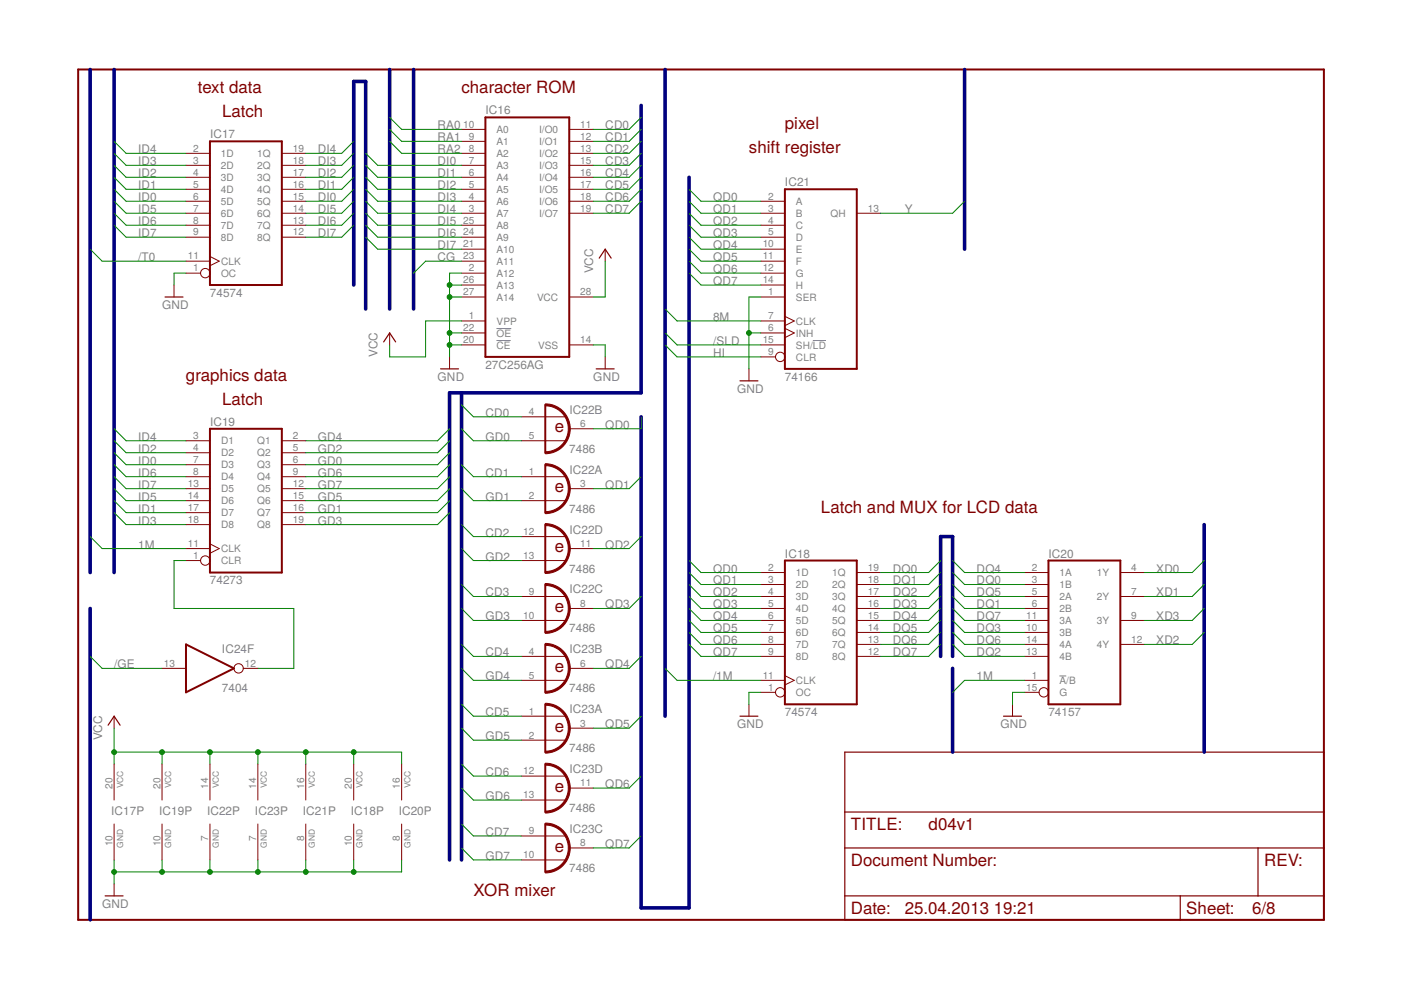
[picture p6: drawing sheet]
<svg xmlns="http://www.w3.org/2000/svg" width="297mm" height="210mm" viewBox="0 0 297 210" stroke-linecap="round" stroke-linejoin="round" font-family="sans-serif">
<path d="M105.3 69.7h3.1M105.3 72.2h3M172.3 72.2h2.8M224.6 143.3h1.5" fill="none" stroke="#808080" stroke-width=".21"/>
<g fill="none" stroke="#800000" stroke-width=".42">
<path d="M16.6 14.7h264.1v180.3h-264.1zM44.5 30h15.3v30.4h-15.3zM102.9 24.9h17.8v50.8h-17.8zM166.4 40.1h15.3v38.1h-15.3zM44.5 90.9h15.3v30.5h-15.3zM115.6 85.8v10.2M115.6 98.5v10.2M115.6 111.2v10.2M166.4 118.9h15.3v30.4h-15.3zM222.3 118.9h15.2v30.4h-15.2zM39.4 136.6l10.2 5.1-10.2 5.1zM115.6 123.9v10.2"/>
<path d="M115.6 136.6v10.2M115.6 149.3v10.2M115.6 162v10.2M115.6 174.7v10.2"/>
</g>
<g fill="none" stroke="#800000" stroke-width=".25">
<path d="M127 54.7l1.3-1.9 1.3 1.9M35 63h3.8M81.3 72.5l1.3-1.9 1.3 1.9M93.4 78.2h3.8M126.4 78.2h3.8M156.9 80.8h3.8M22.9 153.8l1.3-2 1.3 2M156.9 151.8h3.8M179.1 159.5h101.6v35.5h-101.6zM212.8 151.8h3.8M179.1 179.8h101.6M179.1 172.2h101.6"/>
<path d="M266.7 179.8v10.1M22.3 189.9h3.8M179.1 189.9h101.6M250.2 189.9v5.1"/>
</g>
<g fill="none" stroke="#800000" stroke-width=".21">
<path d="M39.4 35.1h5.1M39.4 32.5h5.1M39.4 37.6h5.1M59.8 35.1h5M59.8 32.5h5M59.8 37.6h5M97.9 27.4h5M97.9 30h5M97.9 35.1h5M97.9 32.5h5M97.9 37.6h5M120.7 27.4h5.1"/>
<path d="M120.7 30h5.1M120.7 35.1h5.1M120.7 32.5h5.1M120.7 37.6h5.1M39.4 40.1h5.1M39.4 42.7h5.1M39.4 45.2h5.1M39.4 47.8h5.1M39.4 50.3h5.1M39.4 55.4h5.1M39.4 57.9h3.1M44.5 54.4l2 1-2 .9"/>
<path d="M59.8 40.1h5M59.8 42.7h5M59.8 45.2h5M59.8 47.8h5M59.8 50.3h5M97.9 40.1h5M97.9 42.7h5M97.9 45.2h5M97.9 47.8h5M97.9 50.3h5M97.9 52.8h5M97.9 55.4h5"/>
<path d="M97.9 57.9h5M120.7 40.1h5.1M120.7 42.7h5.1M120.7 45.2h5.1M128.3 52.8v2.6M161.3 42.7h5.1M161.3 45.2h5.1M161.3 47.8h5.1M161.3 50.3h5.1M161.3 52.8h5.1M161.3 55.4h5.1M161.3 57.9h5.1"/>
<path d="M181.7 45.2h5M36.9 60.4v2.6M82.6 70.6v2.5M95.3 75.7v2.5M97.9 60.4h5M97.9 63h5M97.9 68.1h5M97.9 70.6h5M97.9 73.1h5M120.7 63h5.1M120.7 73.1h5.1M128.3 75.7v2.5"/>
<path d="M158.8 78.2v2.6M161.3 60.4h5.1M161.3 63h5.1M161.3 68.1h5.1M161.3 70.6h5.1M161.3 73.1h5.1M161.3 75.7h3.1M166.4 69.6l2 1-2 1M166.4 67.1l2 1-2 .9M39.4 93.5h5.1M39.4 96h5.1M39.4 98.5h5.1"/>
<path d="M59.8 93.5h5M59.8 96h5M59.8 98.5h5M110.5 93.5h9.4M110.5 88.4h9.4M120.7 90.9h5.1M39.4 118.9h3.1M39.4 101.1h5.1M39.4 116.3h5.1M39.4 103.6h5.1M39.4 106.2h5.1M39.4 108.7h5.1"/>
<path d="M39.4 111.2h5.1M44.5 115.3l2 1-2 1M59.8 101.1h5M59.8 103.6h5M59.8 106.2h5M59.8 108.7h5M59.8 111.2h5M110.5 118.9h9.4M110.5 101.1h9.4M110.5 106.2h9.4M110.5 113.8h9.4M120.7 116.3h5.1"/>
<path d="M120.7 103.6h5.1M110.5 126.5h9.4M110.5 131.6h9.4M110.5 139.2h9.4M120.7 129h5.1M161.3 121.4h5.1M161.3 123.9h5.1M161.3 126.5h5.1M161.3 129h5.1M161.3 131.6h5.1M161.3 134.1h5.1M161.3 136.6h5.1"/>
<path d="M161.3 139.2h5.1M181.7 121.4h5M181.7 123.9h5M181.7 126.5h5M181.7 129h5M181.7 131.6h5M181.7 134.1h5M181.7 136.6h5M181.7 139.2h5M217.2 121.4h5.1M217.2 123.9h5.1M217.2 126.5h5.1"/>
<path d="M217.2 129h5.1M217.2 131.6h5.1M217.2 134.1h5.1M217.2 136.6h5.1M217.2 139.2h5.1M237.5 121.4h5.1M237.5 126.5h5.1M237.5 131.6h5.1M237.5 136.6h5.1M24.2 151.8v2.6M34.4 141.7h5M51.6 141.7h3.1"/>
<path d="M110.5 144.3h9.4M110.5 151.8h9.4M110.5 156.9h9.4M120.7 154.4h5.1M120.7 141.7h5.1M158.8 149.3v2.5M161.3 146.8h3.1M161.3 144.3h5.1M166.4 143.3l2 1-2 .9M214.7 149.3v2.5M217.2 146.8h3.1M217.2 144.3h5.1"/>
<path d="M24.2 162v7.6M24.2 174.7v7.6M34.4 162v7.6M34.4 174.7v7.6M44.5 162v7.6M44.5 174.7v7.6M54.7 162v7.6M54.7 174.7v7.6M64.8 162v7.6M64.8 174.7v7.6M75 162v7.6M75 174.7v7.6"/>
<path d="M85.2 162v7.6M85.2 174.7v7.6M110.5 177.2h9.4M110.5 164.5h9.4M110.5 169.6h9.4M120.7 179.8h5.1M120.7 167.1h5.1M24.2 187.4v2.5M110.5 182.3h9.4"/>
<circle cx="43.5" cy="57.9" r=".99"/>
<circle cx="165.4" cy="75.7" r=".99"/>
<circle cx="43.5" cy="118.9" r=".99"/>
<circle cx="50.6" cy="141.7" r=".99"/>
<circle cx="165.4" cy="146.8" r=".99"/>
<circle cx="221.3" cy="146.8" r=".99"/>
</g>
<g fill="#800000" stroke="#800000" stroke-width=".21">
<path d="M115.6 98.3a5.3 5.3 0 0 1 5.3 5.3 5.3 5.3 0 0 1-5.3 5.3v-.4a4.9 4.9 0 0 0 4.9-4.9 4.9 4.9 0 0 0-4.9-4.9z" fill-rule="evenodd"/>
<path d="M115.6 85.6a5.3 5.3 0 0 1 5.3 5.3 5.3 5.3 0 0 1-5.3 5.3v-.4a4.9 4.9 0 0 0 4.9-4.9 4.9 4.9 0 0 0-4.9-4.9z" fill-rule="evenodd"/>
<path d="M115.6 123.7a5.3 5.3 0 0 1 5.3 5.3 5.3 5.3 0 0 1-5.3 5.3v-.4a4.9 4.9 0 0 0 4.9-4.9 4.9 4.9 0 0 0-4.9-4.9z" fill-rule="evenodd"/>
<path d="M115.6 111a5.3 5.3 0 0 1 5.3 5.3 5.3 5.3 0 0 1-5.3 5.3v-.4a4.9 4.9 0 0 0 4.9-4.9 4.9 4.9 0 0 0-4.9-4.9z" fill-rule="evenodd"/>
<path d="M115.6 149.1a5.3 5.3 0 0 1 5.3 5.3 5.3 5.3 0 0 1-5.3 5.3v-.4a4.9 4.9 0 0 0 4.9-4.9 4.9 4.9 0 0 0-4.9-4.9z" fill-rule="evenodd"/>
<path d="M115.6 136.4a5.3 5.3 0 0 1 5.3 5.3 5.3 5.3 0 0 1-5.3 5.3v-.4a4.9 4.9 0 0 0 4.9-4.9 4.9 4.9 0 0 0-4.9-4.9z" fill-rule="evenodd"/>
<path d="M115.6 174.5a5.3 5.3 0 0 1 5.3 5.3 5.3 5.3 0 0 1-5.3 5.3v-.4a4.9 4.9 0 0 0 4.9-4.9 4.9 4.9 0 0 0-4.9-4.9z" fill-rule="evenodd"/>
<path d="M115.6 161.8a5.3 5.3 0 0 1 5.3 5.3 5.3 5.3 0 0 1-5.3 5.3v-.4a4.9 4.9 0 0 0 4.9-4.9 4.9 4.9 0 0 0-4.9-4.9z" fill-rule="evenodd"/>
</g>
<g fill="none" stroke="#000080" stroke-width=".76">
<path d="M19.1 14.7v106.7M24.2 14.7v106.7M82.6 14.7v50.8M87.7 14.7v50.8M141 14.7v137.1M204.5 14.7v38.1M135.9 22.4v60.9h-40.6v99M146.1 37.6v154.9h-10.2v-104.1M75 60.4v-43.1h2.5v48.2M97.9 83.3v99M255.3 111.2v48.3M19.1 129v66"/>
<path d="M199.4 139.2v-25.4h2.6v25.4M202 141.7v17.8"/>
</g>
<g fill="none" stroke="#008000" stroke-width=".21">
<path d="M24.2 37.6l2.5 2.5h12.7M24.2 35.1l2.5 2.5h12.7M24.2 32.5l2.5 2.6h12.7M24.2 30l2.5 2.5h12.7M75 37.6l-2.5 2.5h-7.7M75 35.1l-2.5 2.5h-7.7M75 32.5l-2.5 2.6h-7.7M75 30l-2.5 2.5h-7.7M77.5 37.6l2.6 2.5h17.8M77.5 35.1l2.6 2.5h17.8M77.5 32.5l2.6 2.6h17.8M82.6 30l2.6 2.5h12.7"/>
<path d="M82.6 24.9l2.6 2.5h12.7M82.6 27.4l2.6 2.6h12.7M135.9 37.6l-2.5 2.5h-7.6M135.9 35.1l-2.5 2.5h-7.6M135.9 32.5l-2.5 2.6h-7.6M135.9 30l-2.5 2.5h-7.6M135.9 24.9l-2.5 2.5h-7.6M135.9 27.4l-2.5 2.6h-7.6M19.1 52.8l2.6 2.6h17.7M24.2 47.8l2.5 2.5h12.7M24.2 40.1l2.5 2.6h12.7M24.2 42.7l2.5 2.5h12.7"/>
<path d="M24.2 45.2l2.5 2.6h12.7M39.4 57.9h-2.5v2.5M75 47.8l-2.5 2.5h-7.7M75 40.1l-2.5 2.6h-7.7M75 42.7l-2.5 2.5h-7.7M75 45.2l-2.5 2.6h-7.7M77.5 47.8l2.6 2.5h17.8M77.5 40.1l2.6 2.6h17.8M77.5 42.7l2.6 2.5h17.8M77.5 45.2l2.6 2.6h17.8M77.5 50.3l2.6 2.5h17.8M97.9 55.4h-7.7l-2.5 2.5"/>
<path d="M97.9 57.9h-2.6v17.8M128.3 55.4v7.6h-2.5M135.9 40.1l-2.5 2.6h-7.6M135.9 42.7l-2.5 2.5h-7.6M146.1 47.8l2.5 2.5h12.7M146.1 40.1l2.5 2.6h12.7M146.1 42.7l2.5 2.5h12.7M146.1 45.2l2.5 2.6h12.7M146.1 52.8l2.5 2.6h12.7M146.1 50.3l2.5 2.5h12.7M146.1 55.4l2.5 2.5h12.7M146.1 57.9l2.5 2.5h12.7"/>
<path d="M204.5 42.7l-2.5 2.5h-15.3M95.3 60.4h2.6M95.3 73.1h2.6M95.3 70.6h2.6M95.3 63h2.6M97.9 68.1h-7.7v7.6h-7.6v-2.6M125.8 73.1h2.5v2.6M141 70.6l2.6 2.5h17.7M141 73.1l2.6 2.6h17.7M141 65.5l2.6 2.6h17.7M158.8 70.6h2.5M161.3 63h-2.5v15.2"/>
<path d="M24.2 96l2.5 2.5h12.7M24.2 93.5l2.5 2.5h12.7M24.2 90.9l2.5 2.6h12.7M24.2 98.5l2.5 2.6h12.7M95.3 96l-2.5 2.5h-28M95.3 93.5l-2.5 2.5h-28M95.3 90.9l-2.5 2.6h-28M95.3 98.5l-2.5 2.6h-28M97.9 90.9l2.5 2.6h10.1M97.9 98.5l2.5 2.6h10.1M97.9 85.8l2.5 2.6h10.1M135.9 88.4v2.5h-10.1"/>
<path d="M19.1 113.8l2.6 2.5h17.7M24.2 101.1l2.5 2.5h12.7M24.2 106.2l2.5 2.5h12.7M24.2 108.7l2.5 2.5h12.7M24.2 103.6l2.5 2.6h12.7M39.4 118.9h-2.5v10.1h25.4v12.7h-7.6M95.3 101.1l-2.5 2.5h-28M95.3 106.2l-2.5 2.5h-28M95.3 108.7l-2.5 2.5h-28M95.3 103.6l-2.5 2.6h-28M97.9 103.6l2.5 2.6h10.1M97.9 111.2l2.5 2.6h10.1"/>
<path d="M97.9 116.3l2.5 2.6h10.1M135.9 101.1l-2.5 2.5h-7.6M135.9 113.8l-2.5 2.5h-7.6M146.1 118.9l2.5 2.5h12.7M199.4 118.9l-2.5 2.5h-10.2M202 118.9l2.5 2.5h12.7M255.3 118.9l-2.5 2.5h-10.2M19.1 139.2l2.6 2.5h12.7M97.9 123.9l2.5 2.6h10.1M97.9 136.6l2.5 2.6h10.1M97.9 129l2.5 2.6h10.1M135.9 126.5l-2.5 2.5h-7.6"/>
<path d="M135.9 139.2l-2.5 2.5h-7.6M146.1 123.9l2.5 2.6h12.7M146.1 136.6l2.5 2.6h12.7M146.1 129l2.5 2.6h12.7M146.1 121.4l2.5 2.5h12.7M146.1 126.5l2.5 2.5h12.7M146.1 131.6l2.5 2.5h12.7M146.1 134.1l2.5 2.5h12.7M199.4 123.9l-2.5 2.6h-10.2M199.4 136.6l-2.5 2.6h-10.2M199.4 129l-2.5 2.6h-10.2M199.4 121.4l-2.5 2.5h-10.2"/>
<path d="M199.4 126.5l-2.5 2.5h-10.2M199.4 131.6l-2.5 2.5h-10.2M199.4 134.1l-2.5 2.5h-10.2M202 123.9l2.5 2.6h12.7M202 136.6l2.5 2.6h12.7M202 129l2.5 2.6h12.7M202 121.4l2.5 2.5h12.7M202 126.5l2.5 2.5h12.7M202 131.6l2.5 2.5h12.7M202 134.1l2.5 2.5h12.7M255.3 123.9l-2.5 2.6h-10.2M255.3 129l-2.5 2.6h-10.2"/>
<path d="M255.3 134.1l-2.5 2.5h-10.2M24.2 154.4v7.6M24.2 159.5h61v2.5M34.4 159.5v2.5M44.5 159.5v2.5M54.7 159.5v2.5M64.8 159.5v2.5M75 159.5v2.5M97.9 149.3l2.5 2.5h10.1M97.9 141.7l2.5 2.6h10.1M97.9 154.4l2.5 2.5h10.1M135.9 151.8l-2.5 2.6h-7.6"/>
<path d="M141 141.7l2.6 2.6h17.7M161.3 146.8h-2.5v2.5M217.2 144.3h-12.7l-2.5 2.5M217.2 146.8h-2.5v2.5M97.9 174.7l2.5 2.5h10.1M97.9 162l2.5 2.5h10.1M97.9 167.1l2.5 2.5h10.1M97.9 179.8l2.5 2.5h10.1M135.9 164.5l-2.5 2.6h-7.6M135.9 177.2l-2.5 2.6h-7.6M24.2 182.3v5.1M34.4 182.3v2.6"/>
<path d="M44.5 182.3v2.6M54.7 182.3v2.6M64.8 182.3v2.6M75 182.3v2.6M85.2 182.3v2.6h-61"/>
</g>
<g fill="#008000" stroke="#008000" stroke-width=".21">
<circle cx="95.3" cy="73.1" r=".51"/>
<circle cx="95.3" cy="70.6" r=".51"/>
<circle cx="95.3" cy="63" r=".51"/>
<circle cx="95.3" cy="60.4" r=".51"/>
<circle cx="158.8" cy="70.6" r=".51"/>
<circle cx="24.2" cy="184.9" r=".51"/>
<circle cx="34.4" cy="184.9" r=".51"/>
<circle cx="44.5" cy="184.9" r=".51"/>
<circle cx="54.7" cy="184.9" r=".51"/>
<circle cx="64.8" cy="184.9" r=".51"/>
<circle cx="75" cy="184.9" r=".51"/>
<circle cx="75" cy="159.5" r=".51"/>
<circle cx="64.8" cy="159.5" r=".51"/>
<circle cx="54.7" cy="159.5" r=".51"/>
<circle cx="44.5" cy="159.5" r=".51"/>
<circle cx="34.4" cy="159.5" r=".51"/>
<circle cx="24.2" cy="159.5" r=".51"/>
</g>
<g font-size="3.6" fill="#800000">
<text x="42" y="19.8">text data</text>
<text x="97.8" y="19.8">character ROM</text>
<text x="47.1" y="24.9">Latch</text>
<text x="166.4" y="27.4">pixel</text>
<text x="158.8" y="32.5">shift register</text>
<text x="39.4" y="80.8">graphics data</text>
<text x="47.1" y="85.8">Latch</text>
<text x="117.7" y="91.7">e</text>
<text x="117.7" y="104.4">e</text>
<text x="174.1" y="108.7">Latch and MUX for LCD data</text>
<text x="117.7" y="117.1">e</text>
<text x="117.7" y="129.8">e</text>
<text x="117.7" y="142.5">e</text>
<text x="117.7" y="155.2">e</text>
<text x="117.7" y="167.9">e</text>
<text x="180.4" y="176">TITLE:</text>
<text x="196.9" y="176">d04v1</text>
<text x="117.7" y="180.6">e</text>
<text x="180.4" y="183.6">Document Number:</text>
<text x="268" y="183.6">REV:</text>
<text x="100.4" y="190">XOR mixer</text>
<text x="180.4" y="193.8">Date:</text>
<text x="191.8" y="193.8">25.04.2013</text>
<text x="210.7" y="193.8">19:21</text>
<text x="251.5" y="193.8">Sheet:</text>
<text x="265.5" y="193.8">6/8</text>
</g>
<g font-size="2.5" fill="#808080">
<text x="44.5" y="29.3">IC17</text>
<text x="92.8" y="27.4">RA0</text>
<text x="92.8" y="30">RA1</text>
<text x="102.9" y="24.3">IC16</text>
<text x="128.3" y="27.4">CD0</text>
<text x="128.3" y="30">CD1</text>
<text x="29.3" y="35">ID3</text>
<text x="29.3" y="32.5">ID4</text>
<text x="67.4" y="35">DI3</text>
<text x="67.4" y="32.5">DI4</text>
<text x="92.8" y="32.5">RA2</text>
<text x="92.8" y="35">DI0</text>
<text x="128.3" y="32.5">CD2</text>
<text x="128.3" y="35">CD3</text>
<text x="29.3" y="40.1">ID1</text>
<text x="29.3" y="37.6">ID2</text>
<text x="67.4" y="40.1">DI1</text>
<text x="67.4" y="37.6">DI2</text>
<text x="92.8" y="37.6">DI1</text>
<text x="92.8" y="40.1">DI2</text>
<text x="128.3" y="37.6">CD4</text>
<text x="128.3" y="40.1">CD5</text>
<text x="166.4" y="39.5">IC21</text>
<text x="29.3" y="42.7">ID0</text>
<text x="29.3" y="45.2">ID5</text>
<text x="29.3" y="47.7">ID6</text>
<text x="67.4" y="45.2">DI5</text>
<text x="67.4" y="42.7">DI0</text>
<text x="67.4" y="47.7">DI6</text>
<text x="92.8" y="47.7">DI5</text>
<text x="92.8" y="42.7">DI3</text>
<text x="92.8" y="45.2">DI4</text>
<text x="128.3" y="45.2">CD7</text>
<text x="128.3" y="42.7">CD6</text>
<text x="151.2" y="42.7">QD0</text>
<text x="151.2" y="45.2">QD1</text>
<text x="151.2" y="47.7">QD2</text>
<text x="191.8" y="45.2">Y</text>
<text x="29.3" y="50.3">ID7</text>
<text x="67.4" y="50.3">DI7</text>
<text x="92.8" y="50.3">DI6</text>
<text x="92.8" y="52.8">DI7</text>
<text x="151.2" y="50.3">QD3</text>
<text x="151.2" y="52.8">QD4</text>
<text x="29.3" y="55.4">/T0</text>
<text x="92.8" y="55.4">CG</text>
<text x="125.8" y="57.9" transform="rotate(-90 125.8 57.9)">VCC</text>
<text x="151.2" y="55.4">QD5</text>
<text x="151.2" y="57.9">QD6</text>
<text x="34.4" y="65.5">GND</text>
<text x="44.5" y="63">74574</text>
<text x="151.2" y="60.4">QD7</text>
<text x="151.2" y="68.1">8M</text>
<text x="80.1" y="75.7" transform="rotate(-90 80.1 75.7)">VCC</text>
<text x="151.2" y="73.1">/SLD</text>
<text x="151.2" y="75.7">HI</text>
<text x="92.8" y="80.8">GND</text>
<text x="102.9" y="78.2">27C256AG</text>
<text x="125.8" y="80.8">GND</text>
<text x="156.3" y="83.3">GND</text>
<text x="166.4" y="80.8">74166</text>
<text x="102.9" y="88.4">CD0</text>
<text x="120.7" y="87.7">IC22B</text>
<text x="29.3" y="96">ID2</text>
<text x="29.3" y="93.5">ID4</text>
<text x="44.5" y="90.3">IC19</text>
<text x="67.4" y="96">GD2</text>
<text x="67.4" y="93.5">GD4</text>
<text x="102.9" y="93.5">GD0</text>
<text x="120.7" y="96">7486</text>
<text x="128.3" y="90.9">QD0</text>
<text x="29.3" y="98.5">ID0</text>
<text x="29.3" y="101.1">ID6</text>
<text x="67.4" y="98.5">GD0</text>
<text x="67.4" y="101.1">GD6</text>
<text x="102.9" y="101.1">CD1</text>
<text x="120.7" y="100.4">IC22A</text>
<text x="29.3" y="103.6">ID7</text>
<text x="29.3" y="106.2">ID5</text>
<text x="67.4" y="103.6">GD7</text>
<text x="67.4" y="106.2">GD5</text>
<text x="102.9" y="106.2">GD1</text>
<text x="128.3" y="103.6">QD1</text>
<text x="29.3" y="108.7">ID1</text>
<text x="29.3" y="111.2">ID3</text>
<text x="67.4" y="108.7">GD1</text>
<text x="67.4" y="111.2">GD3</text>
<text x="102.9" y="113.8">CD2</text>
<text x="120.7" y="108.7">7486</text>
<text x="120.7" y="113.1">IC22D</text>
<text x="29.3" y="116.3">1M</text>
<text x="102.9" y="118.8">GD2</text>
<text x="128.3" y="116.3">QD2</text>
<text x="166.4" y="118.2">IC18</text>
<text x="222.3" y="118.2">IC20</text>
<text x="44.5" y="123.9">74273</text>
<text x="120.7" y="121.4">7486</text>
<text x="120.7" y="125.8">IC22C</text>
<text x="151.2" y="121.4">QD0</text>
<text x="151.2" y="123.9">QD1</text>
<text x="189.3" y="123.9">DQ1</text>
<text x="189.3" y="121.4">DQ0</text>
<text x="207.1" y="123.9">DQ0</text>
<text x="207.1" y="121.4">DQ4</text>
<text x="245.2" y="121.4">XD0</text>
<text x="102.9" y="126.5">CD3</text>
<text x="102.9" y="131.5">GD3</text>
<text x="128.3" y="129">QD3</text>
<text x="151.2" y="126.5">QD2</text>
<text x="151.2" y="129">QD3</text>
<text x="151.2" y="131.5">QD4</text>
<text x="189.3" y="129">DQ3</text>
<text x="189.3" y="126.5">DQ2</text>
<text x="189.3" y="131.5">DQ4</text>
<text x="207.1" y="131.5">DQ7</text>
<text x="207.1" y="126.5">DQ5</text>
<text x="207.1" y="129">DQ1</text>
<text x="245.2" y="126.5">XD1</text>
<text x="245.2" y="131.5">XD3</text>
<text x="120.7" y="134.1">7486</text>
<text x="151.2" y="134.1">QD5</text>
<text x="151.2" y="136.6">QD6</text>
<text x="189.3" y="134.1">DQ5</text>
<text x="189.3" y="136.6">DQ6</text>
<text x="207.1" y="134.1">DQ3</text>
<text x="207.1" y="136.6">DQ6</text>
<text x="245.2" y="136.6">XD2</text>
<text x="24.2" y="141.7">/GE</text>
<text x="47.1" y="138.5">IC24F</text>
<text x="102.9" y="139.2">CD4</text>
<text x="120.7" y="138.5">IC23B</text>
<text x="128.3" y="141.7">QD4</text>
<text x="151.2" y="139.2">QD7</text>
<text x="189.3" y="139.2">DQ7</text>
<text x="207.1" y="139.2">DQ2</text>
<text x="47" y="146.8">7404</text>
<text x="102.9" y="144.2">GD4</text>
<text x="120.7" y="146.8">7486</text>
<text x="151.2" y="144.2">/1M</text>
<text x="207" y="144.2">1M</text>
<text x="102.9" y="151.9">CD5</text>
<text x="120.7" y="151.2">IC23A</text>
<text x="128.3" y="154.4">QD5</text>
<text x="156.3" y="154.4">GND</text>
<text x="166.4" y="151.9">74574</text>
<text x="212.1" y="154.4">GND</text>
<text x="222.3" y="151.9">74157</text>
<text x="21.7" y="156.9" transform="rotate(-90 21.7 156.9)">VCC</text>
<text x="102.9" y="156.9">GD5</text>
<text x="120.7" y="159.5">7486</text>
<text x="102.9" y="164.6">CD6</text>
<text x="120.7" y="163.9">IC23D</text>
<text x="128.3" y="167.1">QD6</text>
<text x="23.6" y="172.8">IC17P</text>
<text x="33.7" y="172.8">IC19P</text>
<text x="43.9" y="172.8">IC22P</text>
<text x="54.1" y="172.8">IC23P</text>
<text x="64.2" y="172.8">IC21P</text>
<text x="74.4" y="172.8">IC18P</text>
<text x="84.5" y="172.8">IC20P</text>
<text x="102.9" y="169.6">GD6</text>
<text x="120.7" y="172.2">7486</text>
<text x="102.9" y="177.3">CD7</text>
<text x="120.7" y="176.6">IC23C</text>
<text x="128.3" y="179.8">QD7</text>
<text x="102.9" y="182.3">GD7</text>
<text x="120.7" y="184.9">7486</text>
<text x="21.7" y="192.5">GND</text>
</g>
<g font-size="2.1" fill="#808080">
<text x="98.2" y="27.1">10</text>
<text x="99.4" y="29.6">9</text>
<text x="105.3" y="28.2">A0</text>
<text x="114.3" y="28.2">I/O0</text>
<text x="123" y="27.1">11</text>
<text x="123" y="29.6">12</text>
<text x="41" y="32.2">2</text>
<text x="41" y="34.7">3</text>
<text x="46.8" y="33.3">1D</text>
<text x="46.8" y="35.8">2D</text>
<text x="54.5" y="35.8">2Q</text>
<text x="54.5" y="33.3">1Q</text>
<text x="62.1" y="34.7">18</text>
<text x="62.1" y="32.2">19</text>
<text x="99.4" y="34.7">7</text>
<text x="99.4" y="32.2">8</text>
<text x="105.3" y="30.7">A1</text>
<text x="105.3" y="35.8">A3</text>
<text x="105.3" y="33.3">A2</text>
<text x="114.3" y="30.7">I/O1</text>
<text x="114.3" y="33.3">I/O2</text>
<text x="114.3" y="35.8">I/O3</text>
<text x="123" y="32.2">13</text>
<text x="123" y="34.7">15</text>
<text x="41" y="37.2">4</text>
<text x="41" y="39.8">5</text>
<text x="46.8" y="38.3">3D</text>
<text x="46.8" y="40.9">4D</text>
<text x="54.5" y="40.9">4Q</text>
<text x="54.5" y="38.3">3Q</text>
<text x="62.1" y="39.8">16</text>
<text x="62.1" y="37.2">17</text>
<text x="99.4" y="37.2">6</text>
<text x="99.4" y="39.8">5</text>
<text x="105.3" y="38.3">A4</text>
<text x="105.3" y="40.9">A5</text>
<text x="114.3" y="38.3">I/O4</text>
<text x="114.3" y="40.9">I/O5</text>
<text x="123" y="37.2">16</text>
<text x="123" y="39.8">17</text>
<text x="41" y="42.3">6</text>
<text x="41" y="44.8">7</text>
<text x="41" y="47.4">8</text>
<text x="46.8" y="43.4">5D</text>
<text x="46.8" y="46">6D</text>
<text x="54.5" y="46">6Q</text>
<text x="54.5" y="43.4">5Q</text>
<text x="62.1" y="47.4">13</text>
<text x="62.1" y="44.8">14</text>
<text x="62.1" y="42.3">15</text>
<text x="98.2" y="47.4">25</text>
<text x="99.4" y="42.3">4</text>
<text x="99.4" y="44.8">3</text>
<text x="105.3" y="43.4">A6</text>
<text x="105.3" y="46">A7</text>
<text x="114.3" y="43.4">I/O6</text>
<text x="114.3" y="46">I/O7</text>
<text x="123" y="42.3">18</text>
<text x="123" y="44.8">19</text>
<text x="162.9" y="42.3">2</text>
<text x="162.9" y="44.8">3</text>
<text x="162.9" y="47.4">4</text>
<text x="168.8" y="43.4">A</text>
<text x="168.8" y="46">B</text>
<text x="176.1" y="46">QH</text>
<text x="184" y="44.8">13</text>
<text x="41" y="49.9">9</text>
<text x="46.8" y="48.5">7D</text>
<text x="46.8" y="51">8D</text>
<text x="54.5" y="51">8Q</text>
<text x="54.5" y="48.5">7Q</text>
<text x="62.1" y="49.9">12</text>
<text x="98.2" y="49.9">24</text>
<text x="98.2" y="52.5">21</text>
<text x="105.3" y="48.5">A8</text>
<text x="105.3" y="51">A9</text>
<text x="105.3" y="53.6">A10</text>
<text x="161.7" y="52.5">10</text>
<text x="162.9" y="49.9">5</text>
<text x="168.8" y="48.5">C</text>
<text x="168.8" y="51">D</text>
<text x="168.8" y="53.6">E</text>
<text x="39.8" y="55">11</text>
<text x="41" y="57.5">1</text>
<text x="46.9" y="58.7">OC</text>
<text x="46.9" y="56.1">CLK</text>
<text x="98.2" y="55">23</text>
<text x="99.4" y="57.5">2</text>
<text x="105.3" y="56.1">A11</text>
<text x="105.3" y="58.7">A12</text>
<text x="161.7" y="55">11</text>
<text x="161.7" y="57.5">12</text>
<text x="168.8" y="56.1">F</text>
<text x="168.8" y="58.7">G</text>
<text x="98.2" y="60.1">26</text>
<text x="98.2" y="62.6">27</text>
<text x="105.3" y="61.2">A13</text>
<text x="105.3" y="63.7">A14</text>
<text x="113.9" y="63.7">VCC</text>
<text x="123" y="62.6">28</text>
<text x="161.7" y="60.1">14</text>
<text x="162.9" y="62.6">1</text>
<text x="168.8" y="63.7">SER</text>
<text x="168.8" y="61.2">H</text>
<text x="98.2" y="70.2">22</text>
<text x="99.4" y="67.7">1</text>
<text x="105.3" y="68.8">VPP</text>
<text x="105.3" y="71.4">OE</text>
<text x="162.9" y="70.2">6</text>
<text x="162.9" y="67.7">7</text>
<text x="168.8" y="71.4">INH</text>
<text x="168.8" y="68.8">CLK</text>
<text x="98.2" y="72.8">20</text>
<text x="105.3" y="73.9">CE</text>
<text x="114.1" y="73.9">VSS</text>
<text x="123" y="72.8">14</text>
<text x="161.7" y="72.8">15</text>
<text x="162.9" y="75.3">9</text>
<text x="168.8" y="76.4">CLR</text>
<text x="168.8" y="73.9">SH/LD</text>
<text x="112.1" y="88">4</text>
<text x="41" y="93.1">3</text>
<text x="41" y="95.6">4</text>
<text x="46.9" y="94.2">D1</text>
<text x="54.5" y="94.2">Q1</text>
<text x="62.1" y="93.1">2</text>
<text x="62.1" y="95.6">5</text>
<text x="112.1" y="93.1">5</text>
<text x="123" y="90.6">6</text>
<text x="41" y="98.2">7</text>
<text x="41" y="100.7">8</text>
<text x="46.9" y="96.8">D2</text>
<text x="46.9" y="99.3">D3</text>
<text x="46.9" y="101.8">D4</text>
<text x="54.5" y="96.8">Q2</text>
<text x="54.5" y="99.3">Q3</text>
<text x="54.5" y="101.8">Q4</text>
<text x="62.1" y="98.2">6</text>
<text x="62.1" y="100.7">9</text>
<text x="112.1" y="100.7">1</text>
<text x="39.8" y="103.3">13</text>
<text x="39.8" y="105.8">14</text>
<text x="46.9" y="104.4">D5</text>
<text x="46.9" y="106.9">D6</text>
<text x="54.5" y="104.4">Q5</text>
<text x="54.5" y="106.9">Q6</text>
<text x="62.1" y="103.3">12</text>
<text x="62.1" y="105.8">15</text>
<text x="112.1" y="105.8">2</text>
<text x="123" y="103.3">3</text>
<text x="39.8" y="108.3">17</text>
<text x="39.8" y="110.9">18</text>
<text x="46.9" y="109.5">D7</text>
<text x="46.9" y="112">D8</text>
<text x="54.5" y="109.5">Q7</text>
<text x="54.5" y="112">Q8</text>
<text x="62.1" y="108.3">16</text>
<text x="62.1" y="110.9">19</text>
<text x="110.9" y="113.4">12</text>
<text x="39.8" y="116">11</text>
<text x="41" y="118.5">1</text>
<text x="46.9" y="119.6">CLR</text>
<text x="46.9" y="117.1">CLK</text>
<text x="110.9" y="118.5">13</text>
<text x="123" y="116">11</text>
<text x="162.9" y="121">2</text>
<text x="162.9" y="123.6">3</text>
<text x="168.8" y="122.1">1D</text>
<text x="168.8" y="124.7">2D</text>
<text x="176.4" y="124.7">2Q</text>
<text x="176.4" y="122.1">1Q</text>
<text x="184" y="123.6">18</text>
<text x="184" y="121">19</text>
<text x="218.8" y="121">2</text>
<text x="218.8" y="123.6">3</text>
<text x="224.6" y="122.1">1A</text>
<text x="224.6" y="124.7">1B</text>
<text x="232.5" y="122.1">1Y</text>
<text x="239.9" y="121">4</text>
<text x="110.9" y="131.2">10</text>
<text x="112.1" y="126.1">9</text>
<text x="123" y="128.6">8</text>
<text x="162.9" y="126.1">4</text>
<text x="162.9" y="128.6">5</text>
<text x="162.9" y="131.2">6</text>
<text x="168.8" y="127.2">3D</text>
<text x="168.8" y="129.8">4D</text>
<text x="176.4" y="129.8">4Q</text>
<text x="176.4" y="127.2">3Q</text>
<text x="184" y="131.2">15</text>
<text x="184" y="128.6">16</text>
<text x="184" y="126.1">17</text>
<text x="217.6" y="131.2">11</text>
<text x="218.8" y="126.1">5</text>
<text x="218.8" y="128.6">6</text>
<text x="224.6" y="127.2">2A</text>
<text x="224.6" y="129.8">2B</text>
<text x="232.5" y="127.2">2Y</text>
<text x="239.9" y="126.1">7</text>
<text x="239.9" y="131.2">9</text>
<text x="162.9" y="133.7">7</text>
<text x="162.9" y="136.3">8</text>
<text x="168.8" y="132.3">5D</text>
<text x="168.8" y="134.8">6D</text>
<text x="168.8" y="137.4">7D</text>
<text x="176.4" y="137.4">7Q</text>
<text x="176.4" y="134.8">6Q</text>
<text x="176.4" y="132.3">5Q</text>
<text x="184" y="136.3">13</text>
<text x="184" y="133.7">14</text>
<text x="217.6" y="133.7">10</text>
<text x="217.6" y="136.3">14</text>
<text x="224.6" y="134.8">3B</text>
<text x="224.6" y="132.3">3A</text>
<text x="224.6" y="137.4">4A</text>
<text x="232.5" y="132.3">3Y</text>
<text x="232.5" y="137.4">4Y</text>
<text x="239.9" y="136.3">12</text>
<text x="34.7" y="141.3">13</text>
<text x="51.9" y="141.3">12</text>
<text x="112.1" y="138.8">4</text>
<text x="112.1" y="143.9">5</text>
<text x="123" y="141.3">6</text>
<text x="161.7" y="143.9">11</text>
<text x="162.9" y="138.8">9</text>
<text x="168.8" y="139.9">8D</text>
<text x="176.4" y="139.9">8Q</text>
<text x="184" y="138.8">12</text>
<text x="217.6" y="138.8">13</text>
<text x="218.8" y="143.9">1</text>
<text x="224.6" y="139.9">4B</text>
<text x="162.9" y="146.4">1</text>
<text x="168.8" y="147.5">OC</text>
<text x="168.8" y="145">CLK</text>
<text x="217.6" y="146.4">15</text>
<text x="224.6" y="145">A/B</text>
<text x="224.6" y="147.5">G</text>
<text x="112.1" y="151.5">1</text>
<text x="123" y="154">3</text>
<text x="112.1" y="156.6">2</text>
<text x="23.8" y="167.3" transform="rotate(-90 23.8 167.3)">20</text>
<text x="34" y="167.3" transform="rotate(-90 34 167.3)">20</text>
<text x="44.2" y="167.3" transform="rotate(-90 44.2 167.3)">14</text>
<text x="54.3" y="167.3" transform="rotate(-90 54.3 167.3)">14</text>
<text x="64.5" y="167.3" transform="rotate(-90 64.5 167.3)">16</text>
<text x="74.6" y="167.3" transform="rotate(-90 74.6 167.3)">20</text>
<text x="84.8" y="167.3" transform="rotate(-90 84.8 167.3)">16</text>
<text x="110.9" y="164.2">12</text>
<text x="123" y="166.7">11</text>
<text x="110.9" y="169.3">13</text>
<text x="23.8" y="179.4" transform="rotate(-90 23.8 179.4)">10</text>
<text x="34" y="179.4" transform="rotate(-90 34 179.4)">10</text>
<text x="44.2" y="178.2" transform="rotate(-90 44.2 178.2)">7</text>
<text x="54.3" y="178.2" transform="rotate(-90 54.3 178.2)">7</text>
<text x="64.5" y="178.2" transform="rotate(-90 64.5 178.2)">8</text>
<text x="74.6" y="179.4" transform="rotate(-90 74.6 179.4)">10</text>
<text x="84.8" y="178.2" transform="rotate(-90 84.8 178.2)">8</text>
<text x="112.1" y="176.9">9</text>
<text x="123" y="179.4">8</text>
<text x="110.9" y="182">10</text>
</g>
<g font-size="1.8" fill="#808080">
<text x="26.1" y="167.1" transform="rotate(-90 26.1 167.1)">VCC</text>
<text x="36.3" y="167.1" transform="rotate(-90 36.3 167.1)">VCC</text>
<text x="46.4" y="167.1" transform="rotate(-90 46.4 167.1)">VCC</text>
<text x="56.6" y="167.1" transform="rotate(-90 56.6 167.1)">VCC</text>
<text x="66.7" y="167.1" transform="rotate(-90 66.7 167.1)">VCC</text>
<text x="76.9" y="167.1" transform="rotate(-90 76.9 167.1)">VCC</text>
<text x="87" y="167.1" transform="rotate(-90 87 167.1)">VCC</text>
<text x="26.1" y="179.8" transform="rotate(-90 26.1 179.8)">GND</text>
<text x="36.3" y="179.8" transform="rotate(-90 36.3 179.8)">GND</text>
<text x="46.4" y="179.8" transform="rotate(-90 46.4 179.8)">GND</text>
<text x="56.6" y="179.8" transform="rotate(-90 56.6 179.8)">GND</text>
<text x="66.7" y="179.8" transform="rotate(-90 66.7 179.8)">GND</text>
<text x="76.9" y="179.8" transform="rotate(-90 76.9 179.8)">GND</text>
<text x="87" y="179.8" transform="rotate(-90 87 179.8)">GND</text>
</g>
</svg>
